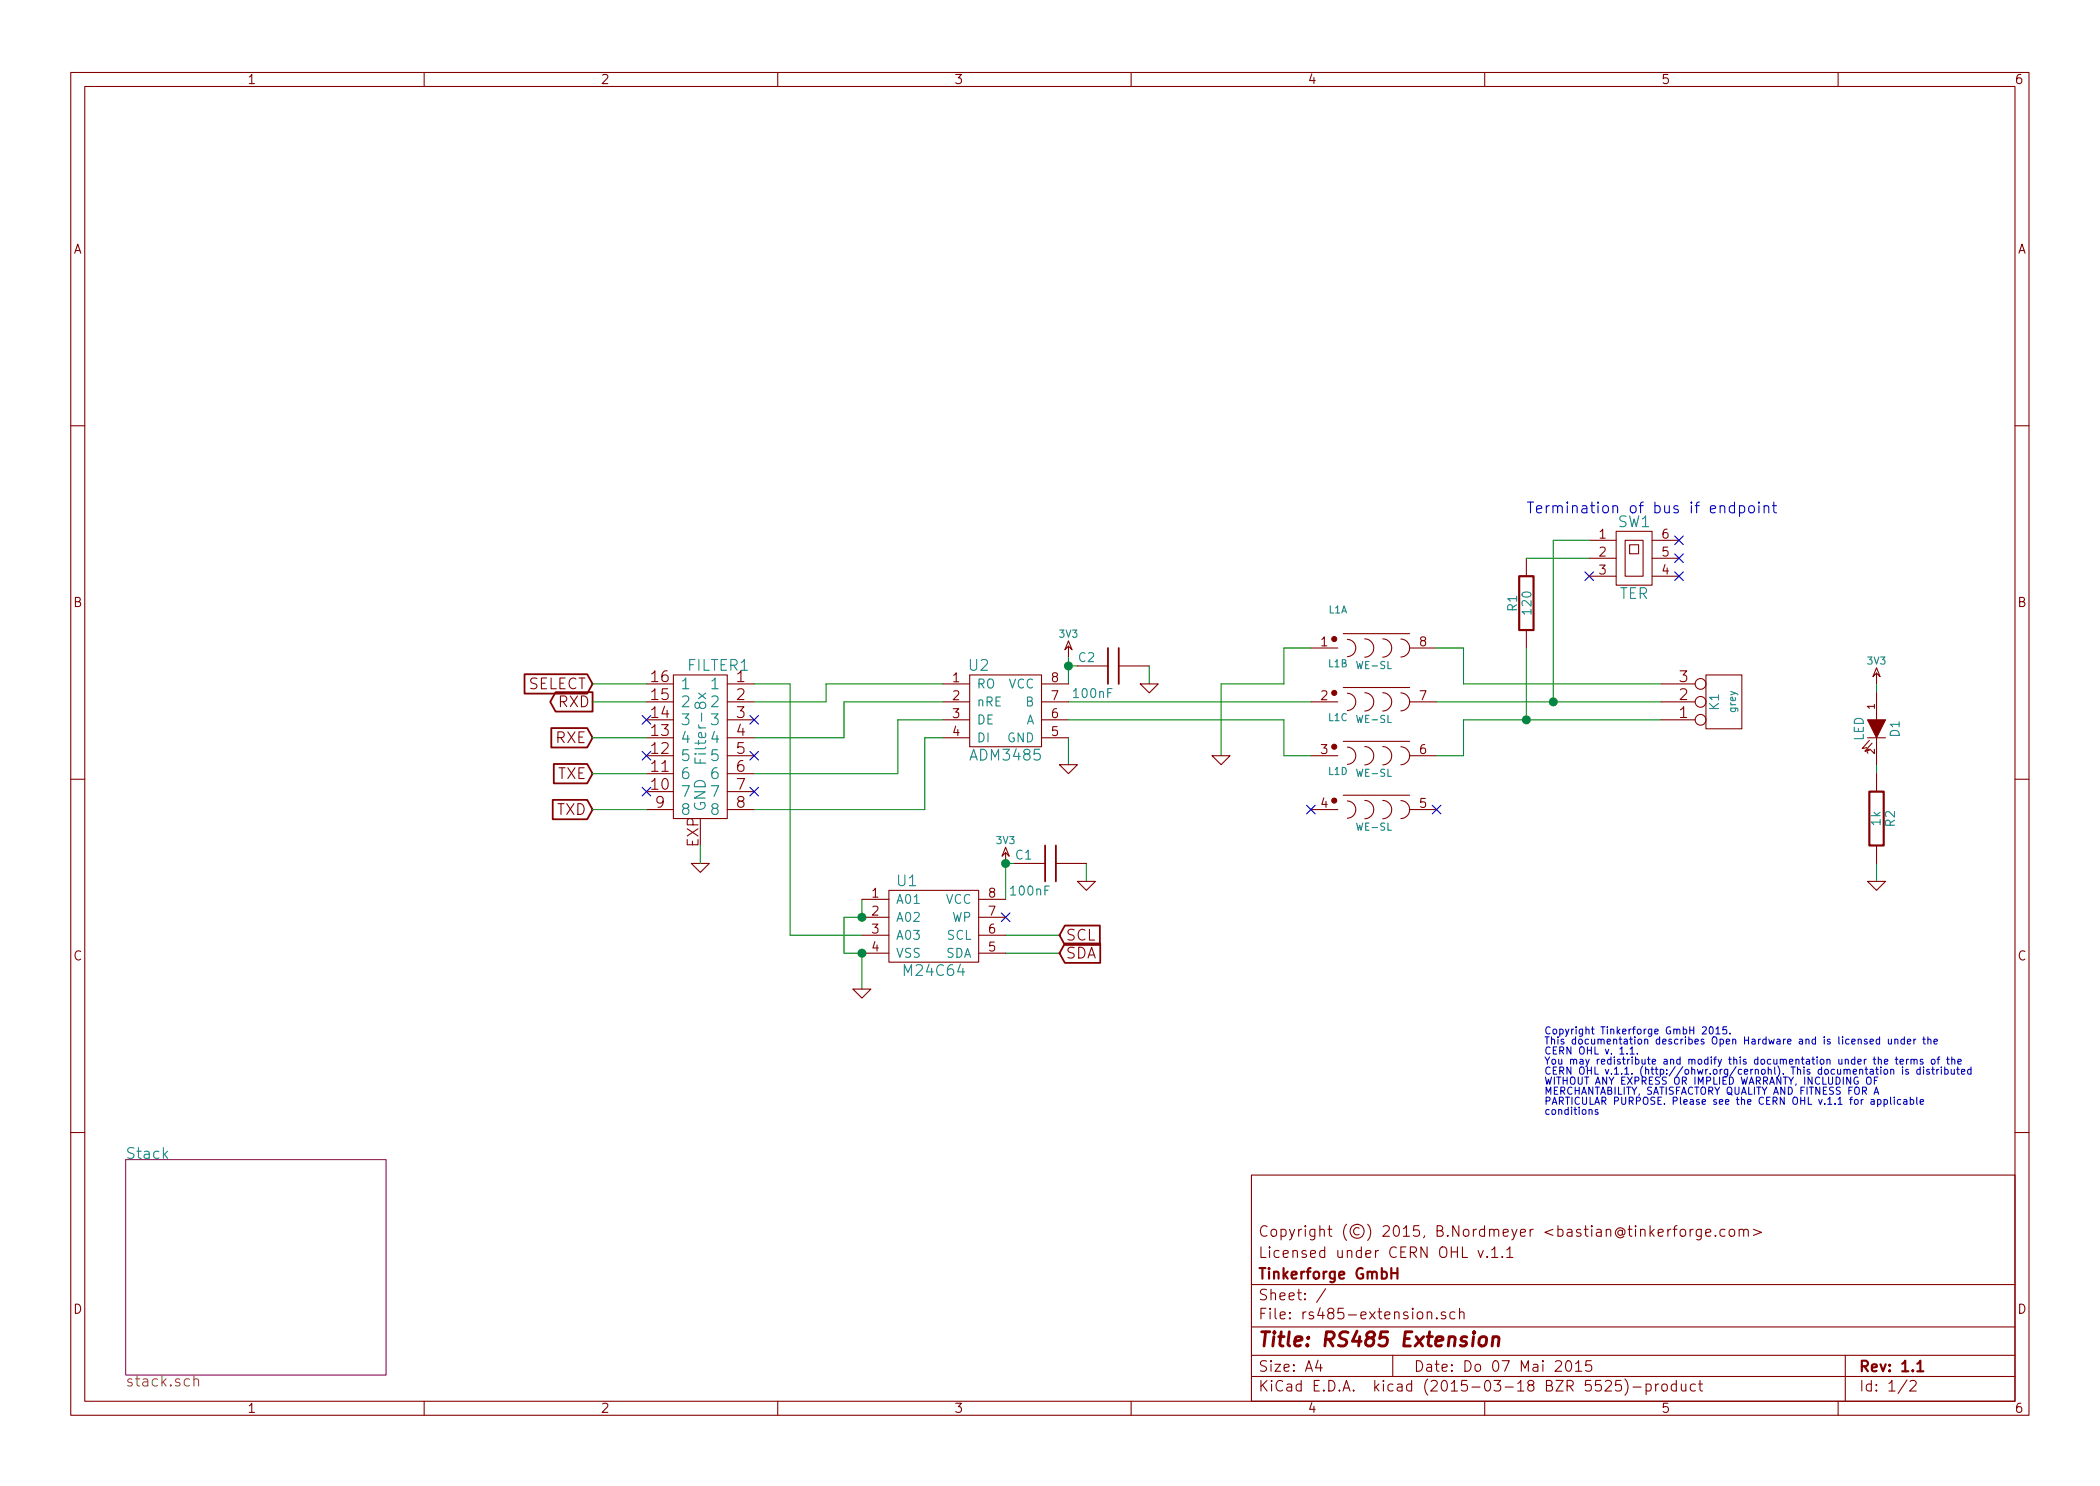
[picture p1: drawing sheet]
<svg xmlns="http://www.w3.org/2000/svg" width="297mm" height="210mm" viewBox="0 0 297 210" stroke-linecap="round" stroke-linejoin="round" font-family="sans-serif">
<g fill="none" stroke="#840000" stroke-width=".15">
<path d="M10 10.3h277v189.9h-277zM12 12.2h273v186.1h-273zM60 10.3v1.9M110 10.3v1.9M160 10.3v1.9M210 10.3v1.9M260 10.3v1.9M10 60.2h2M215.9 79v2.5M224.8 76.4h3.8M224.8 79h3.8M228.6 75.2h5.1v7.6h-5.1z"/>
<path d="M229.9 76.4h2.5v5.1h-2.5zM230.5 77.1h1.3v1.3h-1.3zM233.7 76.4h3.8M233.7 79h3.8M285 60.2h2M91.4 99.3h3.8M91.4 96.8h3.8M95.2 95.5h7.7v20.3h-7.7zM102.9 99.3h3.8M102.9 96.8h3.8M133.3 99.3h3.9M133.3 96.8h3.9"/>
<path d="M137.2 95.5h10.1v10.2h-10.1zM147.3 99.3h3.8M147.3 96.8h3.8M151.1 90.7l.5 1.2-.5-.5-.5 .5zM151.1 91.4v1.6M152.4 94.2h4.3M158.2 94.2h4.4M161.3 96.8h2.5l-1.2 1.2zM185.4 99.3h3.8M185.4 91.7h3.8M190 89.7h9.4M190 97.3h9.4"/>
<path d="M190.6 90.5a1.22 1.22 0 0 1 1.2 1.2 1.22 1.22 0 0 1-1.2 1.2M190.6 98.1a1.22 1.22 0 0 1 1.2 1.2 1.22 1.22 0 0 1-1.2 1.2M193 90.4a1.3 1.3 0 0 1 1.3 1.3 1.3 1.3 0 0 1-1.3 1.3M193 98a1.3 1.3 0 0 1 1.3 1.3 1.3 1.3 0 0 1-1.3 1.3M195.6 90.4a1.3 1.3 0 0 1 1.3 1.3 1.3 1.3 0 0 1-1.3 1.3M195.6 98a1.3 1.3 0 0 1 1.3 1.3 1.3 1.3 0 0 1-1.3 1.3M198.1 90.4a1.27 1.27 0 0 1 1.3 1.3 1.27 1.27 0 0 1-1.3 1.3M198.1 98a1.27 1.27 0 0 1 1.3 1.3 1.27 1.27 0 0 1-1.3 1.3M199.4 99.3h3.8M199.4 91.7h3.8M215.9 89.1v2.6M224.8 81.5h3.8"/>
<path d="M233.7 81.5h3.8M234.9 99.3h4.9M234.9 96.8h4.9M241.3 95.5h5.1v7.6h-5.1zM265.4 94.5l.5 1.3-.5-.6-.5 .6zM265.4 95.2v1.6M265.4 98v3.8M10 110.3h2M91.4 104.4h3.8M91.4 101.8h3.8M91.4 106.9h3.8M91.4 114.5h3.8"/>
<path d="M91.4 109.5h3.8M91.4 112h3.8M99.1 115.8v3.8M102.9 104.4h3.8M102.9 101.8h3.8M102.9 106.9h3.8M102.9 114.5h3.8M102.9 109.5h3.8M102.9 112h3.8M133.3 104.4h3.9M133.3 101.8h3.9M142.2 119.9l.5 1.3-.5-.6-.5 .6z"/>
<path d="M147.3 104.4h3.8M147.3 101.8h3.8M149.9 108.2h2.5l-1.3 1.3zM171.4 106.9h2.6l-1.3 1.3zM185.4 106.9h3.8M185.4 114.5h3.8M190 104.9h9.4M190 112.5h9.4M190.6 105.7a1.22 1.22 0 0 1 1.2 1.2 1.22 1.22 0 0 1-1.2 1.2M190.6 113.3a1.22 1.22 0 0 1 1.2 1.2 1.22 1.22 0 0 1-1.2 1.3M193 105.6a1.3 1.3 0 0 1 1.3 1.3 1.3 1.3 0 0 1-1.3 1.3M193 113.3a1.3 1.3 0 0 1 1.3 1.2 1.3 1.3 0 0 1-1.3 1.3"/>
<path d="M195.6 105.6a1.3 1.3 0 0 1 1.3 1.3 1.3 1.3 0 0 1-1.3 1.3M195.6 113.3a1.3 1.3 0 0 1 1.3 1.2 1.3 1.3 0 0 1-1.3 1.3M198.1 105.7a1.27 1.27 0 0 1 1.3 1.2 1.27 1.27 0 0 1-1.3 1.3M198.1 113.3a1.27 1.27 0 0 1 1.3 1.2 1.27 1.27 0 0 1-1.3 1.3M199.4 106.9h3.8M199.4 114.5h3.8M234.9 101.8h4.9M264.2 104.4h2.5M264.4 104.8l-1 1.1 .6-.1M264.8 105.2l-1 1.1 .6-.1M265.4 104.4v3.8M265.4 109.5v2.5"/>
<path d="M265.4 119.6v2.6M285 110.3h2M97.8 122.2h2.5l-1.2 1.2zM120.6 139.9h2.6l-1.3 1.3zM121.9 127.2h3.8M121.9 129.8h3.8M121.9 132.3h3.8M121.9 134.9h3.8M125.7 126h12.7v10.1h-12.7zM138.4 127.2h3.8M138.4 129.8h3.8M138.4 132.3h3.8"/>
<path d="M138.4 134.9h3.8M142.2 120.6v1.6M143.5 122.2h4.3M149.4 122.2h4.3M152.4 124.7h2.5l-1.2 1.3zM264.2 124.7h2.5l-1.3 1.3zM10 160.2h2M177 166.3h108v32h-108zM209.1 176.9l.3 1 .4-1M210.4 177.8v.1l-.1-.1h.1v.1M211 176.9l.4-.5v1.5M211 177.9h.9"/>
<path d="M212.5 177.8h.1l-.1 .1-.1-.1h.1v.1M213.1 176.9l.5-.5v1.5M213.1 177.9h.9M236.3 173.9l-.2 .1-.2 .2M236.7 173.9h.5M237.2 173.4l-.3 .1v.2v1.2M237.7 174.1a.41 .41 0 0 1 .7 .1v.4a.41 .41 0 0 1-.4 .3 .41 .41 0 0 1-.4-.3zM239.1 173.9v1M239.5 173.9l-.3 .1-.1 .2M240.6 173.9v1.3a.39 .39 0 0 1-.6 .2M240.6 174l-.4-.1-.3 .3 .1 .6 .2 .1 .4-.1M241.3 174.4l.7-.1-.1-.3-.4-.1-.2 .2 .1 .7 .1 .1 .4-.1"/>
<path d="M242.6 174.8h.1l-.1 .1v-.1v.1M244 174l-.4-.1-.3 .3 .1 .6 .2 .1 .4-.1M244.7 174.1a.41 .41 0 0 1 .7 .1v.4a.41 .41 0 0 1-.4 .3 .41 .41 0 0 1-.4-.3zM246 174.1a.38 .38 0 0 1 .6 0v.8M246 173.9v1M246.6 174.1a.36 .36 0 0 1 .4-.2 .36 .36 0 0 1 .3 .2v.8M248 173.9l1.1 .5-1.1 .4M285 160.2h2M60 198.3v1.9M110 198.3v1.9M160 198.3v1.9M177 194.8h108"/>
<path d="M177 191.8h108M177 187.8h108M177 181.8h108M186.4 192.5l-.3 1h.9M186.8 193v1M187.5 182.3l-1.3 2M197 191.8v3M201.9 185.7a.38 .38 0 0 1 .6 .1v.8M201.9 185.6v1M203.2 186.5h.1l-.1 .1-.1-.1h.1v.1M204.4 185.7a.37 .37 0 0 0-.5 .1v.1a.54 .54 0 0 0 .5 .3l.1 .1-.1 .2-.1 .1-.4-.1M205.8 185.7l-.4-.1-.3 .3 .1 .6 .2 .1 .4-.1"/>
<path d="M206.5 185.7a.38 .38 0 0 1 .6 .1v.8M206.5 185.1v1.5M210 198.3v1.9M221.6 192.7a.35 .35 0 0 1 .4-.2 .35 .35 0 0 1 .2 .3 .77 .77 0 0 1-.4 1.2 .9 .9 0 0 1-.2-1.3zM222.9 193l.4-.5v1.5M222.9 194h.8M225.1 192.5h-.7l-.1 .7a.62 .62 0 0 1 .7 0l.1 .2v.5l-.2 .1h-.4l-.2-.1M227.1 195.5l.2-.2 .5 .1a.37 .37 0 0 1 .1 .6l-.9 .8h.9M229.3 195.3h-.7l-.1 .7a.62 .62 0 0 1 .7 0l.2 .2-.1 .5-.2 .1h-.4l-.2-.1M229.8 195.1a1.71 1.71 0 0 1 0 2.3M231 196.3h1.1M232.8 195.9a.48 .48 0 0 1 .7 .1l.1 .1-.1 .6a.48 .48 0 0 1-.7 0"/>
<path d="M232.8 195.8v1.5M234.2 195.8v1M234.6 195.8l-.3 .1-.1 .2M235.1 196a.41 .41 0 0 1 .7 .1v.4a.41 .41 0 0 1-.4 .3 .41 .41 0 0 1-.3-.3zM237.1 195.9l-.4-.1-.3 .3 .1 .6 .2 .1 .4-.1M237.1 195.3v1.5M237.8 195.8l.1 .9a.4 .4 0 0 0 .6 0M238.5 195.8v1M239.8 195.9l-.4-.1-.3 .3 .1 .6 .2 .1 .4-.1M240.3 195.8h.5M240.5 195.3v1.3l.2 .2h.1M260 198.3v1.9"/>
<path d="M261 191.8v6.5M269.7 195.2l-1.2 2M270.2 195.5l.2-.2 .5 .1a.37 .37 0 0 1 .1 .6l-.9 .8h.9"/>
<circle cx="240.5" cy="96.8" r=".76"/>
<circle cx="240.5" cy="99.3" r=".76"/>
<circle cx="240.5" cy="101.8" r=".76"/>
</g>
<path d="M214.9 81.5h2v7.6h-2zM264.4 112h2v7.6h-2zM197.7 179.4v1.5M196.8 180.1h.9M271.2 193l.4-.5v1.5M271.2 194h.9" fill="none" stroke="#840000" stroke-width=".3"/>
<path d="M209.4 189.3a.51 .51 0 0 1 .5-.2 .51 .51 0 0 1 .4 .4l-.1 .6a.54 .54 0 0 1-.5 .4 .54 .54 0 0 1-.5-.4zM211.2 189.3a.52 .52 0 0 1 .8 .1l-.1 1M211.2 189.1l-.2 1.3" fill="none" stroke="#840000" stroke-width=".41"/>
<g fill="none" stroke="#0000c2" stroke-width=".15">
<path d="M245.3 71.6a.48 .48 0 0 0-.6 .1l-.1 .6a.48 .48 0 0 0 .7 .2M245.3 71v1.6M246 71.6a.48 .48 0 0 1 .7 .1l.1 .6a.48 .48 0 0 1-.8 .2M246 71.5v1.6M247.4 71.7a.42 .42 0 0 1 .4-.2 .42 .42 0 0 1 .4 .4v.4a.43 .43 0 0 1-.4 .3 .43 .43 0 0 1-.5-.3zM248.8 71l-.1 .1 .1 .1 .1-.1-.1-.1v.2M248.8 71.5v1.1M249.5 71.7a.38 .38 0 0 1 .7 .1v.8M249.5 71.5v1.1M250.7 71.5h.6M250.9 71v1.4l.1 .1 .3 .1M226 157h-.2l-.2 .1 .2 .2 .2 .1v.2h-.4"/>
<path d="M230.6 148.4l.3-.3v1M231.6 149v.1M240.8 145.4l.4-.1 .1 .1 .1 .2-.7 .7h.7M241.8 145.4l.3-.1a.59 .59 0 0 1-.1 1l-.2-.1v-.3zM242.7 145.6l.3-.3v1M244.2 145.3h-.5v.5l.1-.1h.4v.5l-.1 .1-.4-.1M244.7 146.2v.1M264.1 152.4h.4a.67 .67 0 0 1-.1 1h-.3a.78 .78 0 0 1 0-1zM264.5 147.4l.5-.1-.1-.2-.3-.1-.1 .2 .1 .5h.3M265.1 154.8l.3-1 .3 1M265.1 152.9h.4M265.2 154.6h.5"/>
<path d="M265.6 155.6h.3l.2 .2-.1 .4h-.4M265.6 155.6v1M265.6 152.4h-.5v1M265.7 150l.1-.1h.3v.7M265.7 149.5v1.1M265.9 147.1l-.3-.1-.2 .2 .1 .5h.4M265.9 146.7v1M266.5 155.6h.3l.2 .2-.1 .4h-.4M266.5 155.6v1M266.5 150.2l.5-.1v-.2h-.3l-.2 .1 .1 .5h.4M266.5 151.4l.3-.1 .2 .1v.4l-.1 .1h-.4v-.1zM267.1 147v.7h.3l.1-.1"/>
<path d="M267.4 155.2v.9l.1 .2M267.4 151.4l.2-.1 .2 .1 .1 .6M267.4 151.3v.7M267.5 147v.7M267.9 155.2v.1M267.9 155.6v.7M268 147.1l.1-.1 .3 .1 .1 .6M268 147v.7M268.1 149.9h.4M268.2 149.5v.9l.3 .2M268.8 150.2l.4-.1v-.2h-.3l-.1 .1v.5h.4M268.9 155.6h-.3l-.2 .2 .1 .4h.4"/>
<path d="M269.1 151v.1M269.1 151.3v.7M269.3 155.6h.4v.7M269.4 147.1l-.3-.1-.2 .2 .1 .5h.4M269.4 146.7v1M269.7 149.9v.7M269.7 155.8l-.3 .1-.2 .1 .2 .3 .3-.1M269.8 147.4l.5-.1-.1-.2-.3-.1-.1 .2v.5h.4M269.9 151.4l-.2-.1-.2 .2 .2 .2h.2v.2h-.4M270 149.9h-.3v.2M270.2 155.6h.3l.2 .2-.1 .4h-.4M270.2 155.2v1.1"/>
<path d="M270.3 150l.1-.1h.3v.7M270.3 149.9v.7M270.7 147v.7M270.7 150l.2-.1h.2l.1 .7M271 147l-.2 .1-.1 .1M271.1 155.2v.9l.1 .2M271.6 151.4l-.3-.1-.2 .2 .1 .4h.4M271.6 155.9l.5-.1-.1-.2h-.3l-.1 .1 .1 .5h.3M271.6 151v1M272 147h.3M272 149.9h-.3l-.1 .1 .1 .2 .3 .1v.2h-.4M272.1 151v.1"/>
<path d="M272.1 151.3v.7M272.1 146.7v.9l.2 .1M272.7 147.1l.1-.1 .3 .1v.6M272.7 146.7v1M272.9 151.4l-.3-.1-.1 .2 .1 .2h.3v.2h-.4M273.2 151.3h.4M273.3 149.9h.2l.2 .2v.3l-.2 .2-.2-.1-.1-.1zM273.4 151v.8l.2 .2M273.6 147.4l.4-.1v-.2l-.3-.1-.1 .2v.5h.4M274 151.3v.7M274 149.9h.4M274.2 151.3l-.2 .1v.1"/>
<path d="M274.4 149.5l-.3 .2v.9M274.6 151v.1M274.6 151.3v.7M275.1 151.4l.3-.1 .2 .2-.1 .4h-.4M275.1 151v1M275.3 149.9h.4M275.5 149.5v.9l.2 .2M276 151.3v.6l.3 .1 .1-.1M276.1 150l.1-.1h.3v.7M276.1 149.5v1.1M276.4 151.3v.7M276.8 151.3h.3"/>
<path d="M276.9 151v.8l.2 .2M276.9 150.2l.5-.1v-.2h-.3l-.2 .1 .1 .5h.4M277.4 151.7l.5-.1v-.2l-.3-.1-.2 .2 .1 .4h.4M278.8 151.4l-.3-.1-.2 .2 .1 .4h.4M278.8 151v1"/>
</g>
<g fill="none" stroke="#008400" stroke-width=".15">
<path d="M215.9 79h8.9M224.8 76.4h-5.1v22.9M83.8 96.8h7.6M83.8 99.3h7.6M106.7 96.8h5.1v35.5h10.1M133.3 96.8h-16.5v2.5h-10.1M133.3 99.3h-13.9v5.1h-12.7M151.1 94.2h1.3M151.1 93v3.8M151.1 99.3h34.3M162.6 94.2v2.6M185.4 91.7h-3.8v5.1h-8.9v10.1"/>
<path d="M203.2 91.7h3.8v5.1h27.9M203.2 99.3h31.7M215.9 91.7v10.1M265.4 96.8v1.2M83.8 114.5h7.6M83.8 109.5h7.6M83.8 104.4h7.6M99.1 119.6v2.6M133.3 101.8h-6.3v7.7h-20.3M133.3 104.4h-2.5v10.1h-24.1M151.1 104.4v3.8M151.1 101.8h30.5v5.1h3.8"/>
<path d="M234.9 101.8h-27.9v5.1h-3.8M265.4 108.2v1.3M121.9 127.2v2.6h-2.5v5.1h2.5v5M142.2 134.9h7.7M142.2 132.3h7.7M143.5 122.2h-1.3v5M153.7 122.2v2.5M265.4 122.2v2.5"/>
</g>
<g fill="#008400" stroke="#008400" stroke-width=".25">
<circle cx="151.1" cy="94.2" r=".51"/>
<circle cx="215.9" cy="101.8" r=".51"/>
<circle cx="219.7" cy="99.3" r=".51"/>
<circle cx="142.2" cy="122.2" r=".51"/>
<circle cx="121.9" cy="129.8" r=".51"/>
<circle cx="121.9" cy="134.9" r=".51"/>
</g>
<g fill="#840000" stroke="#840000" stroke-width=".15">
<path d="M264.2 101.8h2.5l-1.3 2.6z"/>
<circle cx="188.7" cy="90.4" r=".36"/>
<circle cx="188.7" cy="98" r=".36"/>
<circle cx="188.7" cy="105.7" r=".36"/>
<circle cx="188.7" cy="113.3" r=".36"/>
</g>
<path d="M74.2 95.4h8.9l.7 1.4-.7 1.3h-8.9zM78.6 97.9h5.2v2.8h-5.2l-.8-1.4zM156.7 91.7v5.1M158.2 91.7v5.1M78 103h5.1l.7 1.4-.7 1.4h-5.1zM78.2 113.2h4.9l.7 1.3-.7 1.4h-4.9zM78.3 108.1h4.8l.7 1.4-.7 1.3h-4.8zM147.8 119.6v5.1M149.4 119.6v5.1M150.6 133.5h5v2.7h-5l-.7-1.3zM150.6 131h5v2.7h-5l-.7-1.4z" fill="none" stroke="#840000" stroke-width=".25"/>
<g fill="none" stroke="#000084" stroke-width=".15">
<path d="M236.9 78.4l1.2 1.2M236.9 75.8l1.2 1.3M238.1 78.4l-1.2 1.2M238.1 75.8l-1.2 1.3M224.2 80.9l1.2 1.2M225.4 80.9l-1.2 1.2M236.9 80.9l1.2 1.2M238.1 80.9l-1.2 1.2M90.8 111.4l1.2 1.2M90.8 106.3l1.2 1.2M90.8 101.2l1.2 1.3M92 111.4l-1.2 1.2"/>
<path d="M92 106.3l-1.2 1.2M92 101.2l-1.2 1.3M106.1 111.4l1.2 1.2M106.1 106.3l1.2 1.2M106.1 101.2l1.2 1.3M107.3 111.4l-1.2 1.2M107.3 106.3l-1.2 1.2M107.3 101.2l-1.2 1.3M184.8 113.9l1.2 1.3M186 113.9l-1.2 1.3M202.6 113.9l1.2 1.3M203.8 113.9l-1.2 1.3"/>
<path d="M141.6 129.2l1.2 1.2M142.8 129.2l-1.2 1.2"/>
</g>
<path d="M17.8 164.1h36.8v30.5h-36.8z" fill="none" stroke="#840084" stroke-width=".15"/>
<path d="M27.4 195.2a.38 .38 0 0 1 .7 .1v.8M27.4 194.6v1.5" fill="none" stroke="#848400" stroke-width=".15"/>
<path d="M98.8 98.1l1 .8M99.8 98.1l-1 .8M98.3 107.2v.8h1.5M99 107.5v.5" fill="none" stroke="#008484" stroke-width=".15"/>
<text font-size="2.8" fill="#840000" x="178" y="190.5">Title: RS485 Extension</text>
<text font-size="2.1" fill="#0000c2" x="215.9" y="72.6">Termination of bus if endpoint</text>
<g font-size="2.1" fill="#008484">
<text x="228.9" y="74.6">SW1</text>
<text x="229" y="84.8">TER</text>
<text x="97.3" y="94.9">FILTER1</text>
<text x="137.1" y="94.9">U2</text>
<text x="96.3" y="100.1">2</text>
<text x="96.3" y="97.5">1</text>
<text x="100.7" y="97.5">1</text>
<text x="100.7" y="100.1">2</text>
<text x="96.3" y="107.7">5</text>
<text x="96.3" y="105.2">4</text>
<text x="96.3" y="102.6">3</text>
<text x="99.9" y="107.2" transform="rotate(-90 99.9 107.2)">Filter-8x</text>
<text x="100.7" y="102.6">3</text>
<text x="100.7" y="105.2">4</text>
<text x="100.7" y="107.7">5</text>
<text x="137.5" y="107.6">ADM3485</text>
<text x="96.3" y="112.8">7</text>
<text x="96.3" y="110.2">6</text>
<text x="100.7" y="110.2">6</text>
<text x="100.7" y="112.8">7</text>
<text x="96.3" y="115.3">8</text>
<text x="99.8" y="114.8" transform="rotate(-90 99.8 114.8)">GND</text>
<text x="100.7" y="115.3">8</text>
<text x="126.9" y="125.4">U1</text>
<text x="128.1" y="138.1">M24C64</text>
<text x="17.8" y="164">Stack</text>
</g>
<g font-size="2.1" fill="#840000">
<text x="74.5" y="97.5">SELECT</text>
<text x="78.9" y="100.1">RXD</text>
<text x="92.2" y="101.6">14</text>
<text x="92.2" y="99.1">15</text>
<text x="92.2" y="96.5">16</text>
<text x="104.2" y="96.5">1</text>
<text x="104.2" y="99.1">2</text>
<text x="104.2" y="101.6">3</text>
<text x="237.5" y="101.6">1</text>
<text x="237.5" y="99.1">2</text>
<text x="237.5" y="96.5">3</text>
<text x="78.5" y="105.2">RXE</text>
<text x="92.2" y="106.7">12</text>
<text x="92.2" y="104.1">13</text>
<text x="104.2" y="104.1">4</text>
<text x="104.2" y="106.7">5</text>
<text x="78.8" y="110.2">TXE</text>
<text x="92.2" y="111.8">10</text>
<text x="92.2" y="109.2">11</text>
<text x="104.2" y="109.2">6</text>
<text x="104.2" y="111.8">7</text>
<text x="78.7" y="115.3">TXD</text>
<text x="92.8" y="114.3">9</text>
<text x="98.8" y="119.8" transform="rotate(-90 98.8 119.8)">EXP</text>
<text x="104.2" y="114.3">8</text>
<text x="150.8" y="135.6">SDA</text>
<text x="150.8" y="133.1">SCL</text>
<text x="178" y="178">Licensed under CERN OHL v.1.1</text>
<text x="178" y="175">Copyright (©) 2015, B.Nordmeyer &lt;bastian@tinkerforge.com&gt;</text>
<text x="178" y="184">Sheet: /</text>
<text x="178" y="181">Tinkerforge GmbH</text>
<text x="178" y="186.7">File: rs485-extension.sch</text>
<text x="178" y="196.9">KiCad E.D.A. kicad (2015-03-18 BZR 5525)-product</text>
<text x="178" y="194.1">Size: A4</text>
<text x="200" y="194.1">Date: Do 07 Mai 2015</text>
<text x="263" y="194.1">Rev: 1.1</text>
<text x="263" y="196.9">Id: 1/2</text>
</g>
<text font-size="2.1" fill="#848400" x="17.8" y="196.2">stack.sch</text>
<g font-size="1.8" fill="#840000">
<text x="35" y="11.9">1</text>
<text x="85" y="11.9">2</text>
<text x="135" y="11.9">3</text>
<text x="185" y="11.9">4</text>
<text x="235" y="11.9">5</text>
<text x="285" y="11.9">6</text>
<text x="10.4" y="35.9">A</text>
<text x="285.4" y="35.9">A</text>
<text x="226.2" y="76.2">1</text>
<text x="235.1" y="76.2">6</text>
<text x="226.2" y="78.7">2</text>
<text x="226.2" y="81.3">3</text>
<text x="235.1" y="81.3">4</text>
<text x="235.1" y="78.7">5</text>
<text x="10.4" y="85.9">B</text>
<text x="285.4" y="85.9">B</text>
<text x="186.8" y="91.4">1</text>
<text x="200.8" y="91.4">8</text>
<text x="134.8" y="96.5">1</text>
<text x="134.8" y="99.1">2</text>
<text x="134.8" y="101.6">3</text>
<text x="148.7" y="101.6">6</text>
<text x="148.7" y="99.1">7</text>
<text x="148.7" y="96.5">8</text>
<text x="186.8" y="99.1">2</text>
<text x="200.8" y="99.1">7</text>
<text x="134.8" y="104.1">4</text>
<text x="148.7" y="104.1">5</text>
<text x="186.8" y="106.7">3</text>
<text x="200.8" y="106.7">6</text>
<text x="186.8" y="114.3">4</text>
<text x="200.8" y="114.3">5</text>
<text x="123.3" y="127">1</text>
<text x="123.3" y="129.5">2</text>
<text x="139.9" y="129.5">7</text>
<text x="139.9" y="127">8</text>
<text x="10.4" y="135.9">C</text>
<text x="123.3" y="132.1">3</text>
<text x="123.3" y="134.6">4</text>
<text x="139.9" y="134.6">5</text>
<text x="139.9" y="132.1">6</text>
<text x="285.4" y="135.9">C</text>
<text x="10.4" y="185.9">D</text>
<text x="285.4" y="185.9">D</text>
<text x="35" y="199.9">1</text>
<text x="85" y="199.9">2</text>
<text x="135" y="199.9">3</text>
<text x="185" y="199.9">4</text>
<text x="235" y="199.9">5</text>
<text x="285" y="199.9">6</text>
</g>
<g font-size="1.8" fill="#008484">
<text x="214.6" y="86.5" transform="rotate(-90 214.6 86.5)">R1</text>
<text x="216.6" y="86.8" transform="rotate(-90 216.6 86.8)">120</text>
<text x="152.6" y="93.7">C2</text>
<text x="138.2" y="97.4">RO</text>
<text x="138.2" y="99.9">nRE</text>
<text x="142.6" y="97.4">VCC</text>
<text x="145" y="99.9">B</text>
<text x="152" y="98.7">100nF</text>
<text x="243.1" y="100.4" transform="rotate(-90 243.1 100.4)">K1</text>
<text x="138.2" y="102.5">DE</text>
<text x="138.2" y="105">DI</text>
<text x="142.4" y="105">GND</text>
<text x="145" y="102.5">A</text>
<text x="263.6" y="104.9" transform="rotate(-90 263.6 104.9)">LED</text>
<text x="268.7" y="104.2" transform="rotate(-90 268.7 104.2)">D1</text>
<text x="266" y="116.8" transform="rotate(-90 266 116.8)">1k</text>
<text x="268" y="116.9" transform="rotate(-90 268 116.9)">R2</text>
<text x="143.7" y="121.6">C1</text>
<text x="126.7" y="127.9">A01</text>
<text x="126.7" y="130.4">A02</text>
<text x="133.7" y="127.9">VCC</text>
<text x="134.6" y="130.4">WP</text>
<text x="143.1" y="126.7">100nF</text>
<text x="126.7" y="133">A03</text>
<text x="126.7" y="135.5">VSS</text>
<text x="133.7" y="135.5">SDA</text>
<text x="133.9" y="133">SCL</text>
</g>
<g font-size="1.4" fill="#008484">
<text x="187.9" y="86.8">L1A</text>
<text x="149.9" y="90.2">3V3</text>
<text x="187.9" y="94.4">L1B</text>
<text x="192" y="94.7">WE-SL</text>
<text x="264.2" y="94">3V3</text>
<text x="245.5" y="100.8" transform="rotate(-90 245.5 100.8)">grey</text>
<text x="187.9" y="102">L1C</text>
<text x="192" y="102.3">WE-SL</text>
<text x="187.9" y="109.6">L1D</text>
<text x="192" y="109.9">WE-SL</text>
<text x="141" y="119.4">3V3</text>
<text x="192" y="117.5">WE-SL</text>
</g>
<g font-size="1.4" fill="#840000">
<text x="265.2" y="100.3" transform="rotate(-90 265.2 100.3)">1</text>
<text x="265.2" y="106.7" transform="rotate(-90 265.2 106.7)">2</text>
</g>
<g font-size="1.4" fill="#0000c2">
<text x="218.4" y="146.3">Copyright Tinkerforge GmbH 2015.</text>
<text x="218.4" y="147.8">This documentation describes Open Hardware and is licensed under the</text>
<text x="218.4" y="149.2">CERN OHL v. 1.1.</text>
<text x="218.4" y="150.6">You may redistribute and modify this documentation under the terms of the</text>
<text x="218.4" y="152">CERN OHL v.1.1. (http://ohwr.org/cernohl). This documentation is distributed</text>
<text x="218.4" y="153.5">WITHOUT ANY EXPRESS OR IMPLIED WARRANTY, INCLUDING OF</text>
<text x="218.4" y="154.9">MERCHANTABILITY, SATISFACTORY QUALITY AND FITNESS FOR A</text>
<text x="218.4" y="156.3">PARTICULAR PURPOSE. Please see the CERN OHL v.1.1 for applicable</text>
<text x="218.4" y="157.7">conditions</text>
</g>
</svg>
